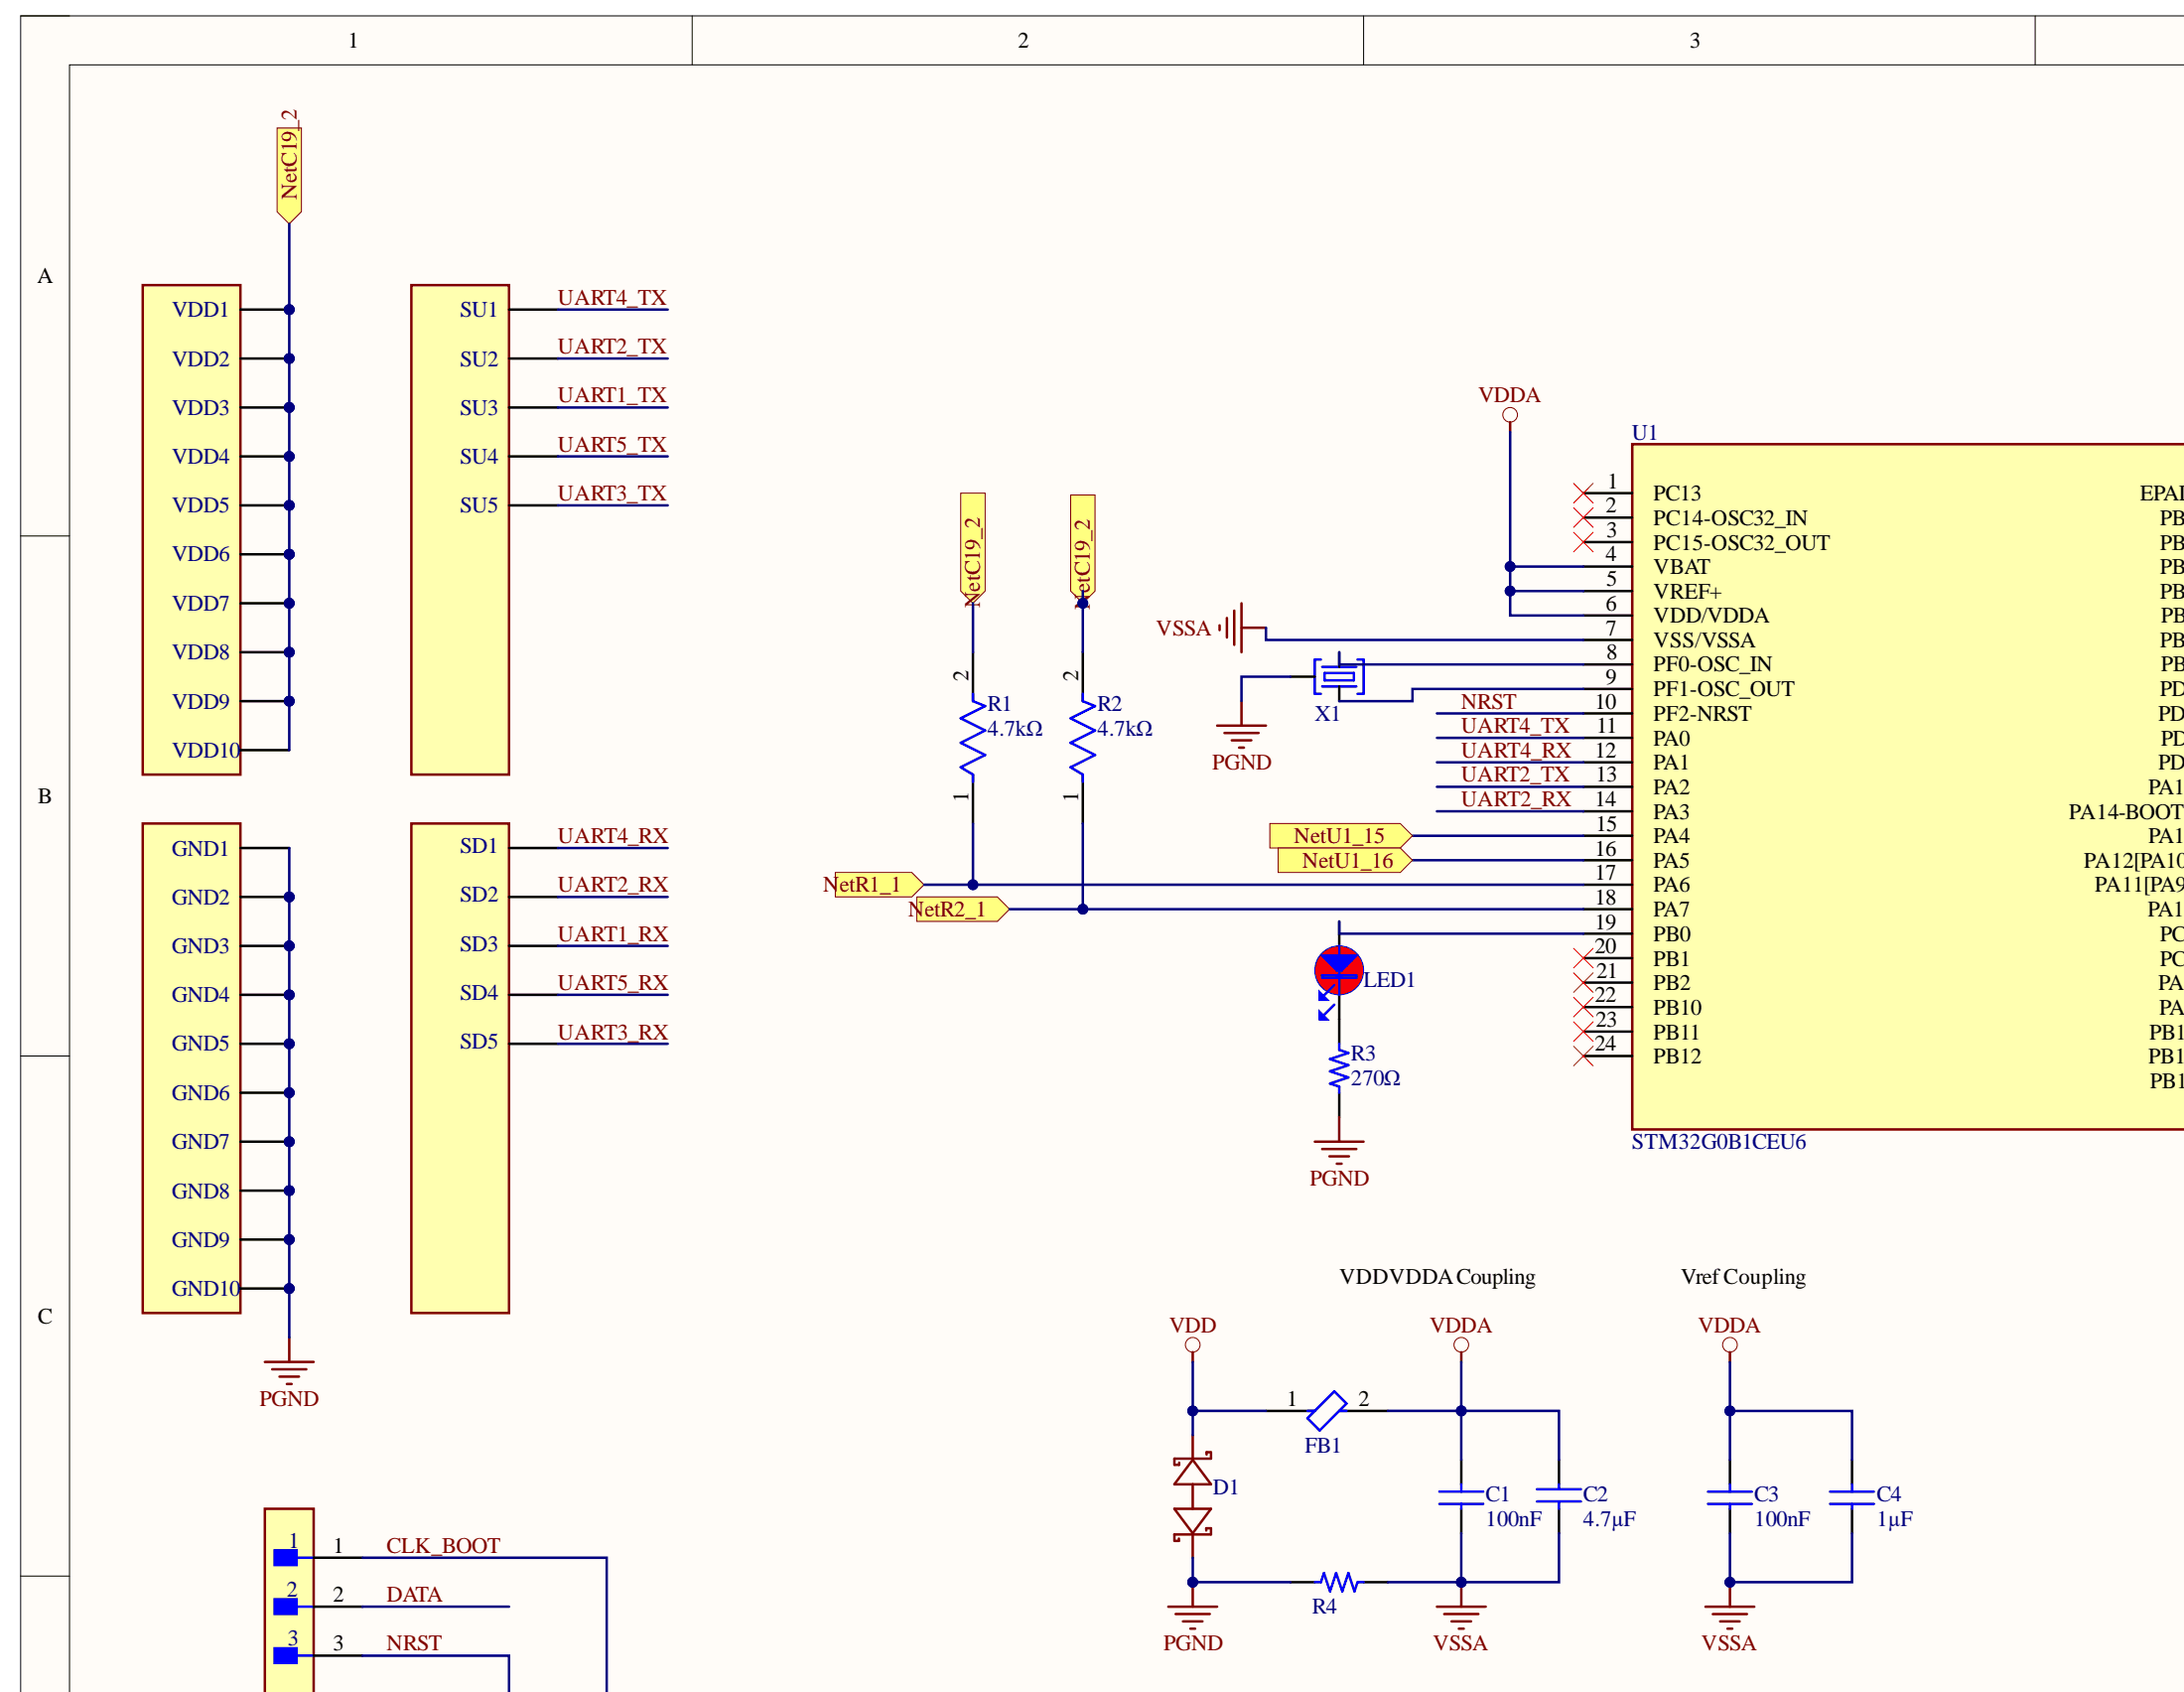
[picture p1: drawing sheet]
<svg xmlns="http://www.w3.org/2000/svg" width="223mm" height="173mm" viewBox="0 0 223 173" stroke-linecap="round" stroke-linejoin="round" font-family="sans-serif">
<path d="M2.1 1.6h221.3v171.3h-221.3z" fill-rule="evenodd" fill="#fffcf8"/>
<path d="M223.4 1.6h-221.3v171.3" fill="none" stroke="#000" stroke-width=".1"/>
<path d="M7.1 6.6h216.3v166.3h-216.3z" fill-rule="evenodd" fill="#fffcf8"/>
<path d="M2.1 1.6h5M70.8 1.6v5M139.4 1.6v5M208.1 1.6v5M223.4 6.6h-216.3v166.3M2.1 54.8h5M2.1 107.9h5M2.1 161h5" fill="none" stroke="#000" stroke-width=".1"/>
<path d="M14.6 84.1h10v50h-10z" fill-rule="evenodd" fill="#ffffb0"/>
<path d="M14.6 84.1h10v50h-10z" fill="none" stroke="#800000" stroke-width=".25"/>
<path d="M42.1 84.1h9.9v50h-9.9z" fill-rule="evenodd" fill="#ffffb0"/>
<path d="M42.1 84.1h9.9v50h-9.9z" fill="none" stroke="#800000" stroke-width=".25"/>
<path d="M42.1 29.1h9.9v50h-9.9z" fill-rule="evenodd" fill="#ffffb0"/>
<path d="M42.1 29.1h9.9v50h-9.9z" fill="none" stroke="#800000" stroke-width=".25"/>
<path d="M14.6 29.1h10v50h-10z" fill-rule="evenodd" fill="#ffffb0"/>
<path d="M14.6 29.1h10v50h-10z" fill="none" stroke="#800000" stroke-width=".25"/>
<circle cx="29.6" cy="31.6" r=".5" fill="#000080"/>
<circle cx="29.6" cy="31.6" r=".5" fill="none" stroke="#000080" stroke-width=".1"/>
<path d="M24.6 31.6h5" fill="none" stroke="#000" stroke-width=".25"/>
<circle cx="29.6" cy="31.6" r=".5" fill="#000080"/>
<circle cx="29.6" cy="31.6" r=".5" fill="none" stroke="#000080" stroke-width=".1"/>
<circle cx="29.6" cy="36.6" r=".5" fill="#000080"/>
<circle cx="29.6" cy="36.6" r=".5" fill="none" stroke="#000080" stroke-width=".1"/>
<path d="M24.6 36.6h5" fill="none" stroke="#000" stroke-width=".25"/>
<circle cx="29.6" cy="36.6" r=".5" fill="#000080"/>
<circle cx="29.6" cy="36.6" r=".5" fill="none" stroke="#000080" stroke-width=".1"/>
<circle cx="29.6" cy="41.6" r=".5" fill="#000080"/>
<circle cx="29.6" cy="41.6" r=".5" fill="none" stroke="#000080" stroke-width=".1"/>
<path d="M24.6 41.6h5" fill="none" stroke="#000" stroke-width=".25"/>
<circle cx="29.6" cy="41.6" r=".5" fill="#000080"/>
<circle cx="29.6" cy="41.6" r=".5" fill="none" stroke="#000080" stroke-width=".1"/>
<circle cx="29.6" cy="46.6" r=".5" fill="#000080"/>
<circle cx="29.6" cy="46.6" r=".5" fill="none" stroke="#000080" stroke-width=".1"/>
<path d="M24.6 46.6h5" fill="none" stroke="#000" stroke-width=".25"/>
<circle cx="29.6" cy="46.6" r=".5" fill="#000080"/>
<circle cx="29.6" cy="46.6" r=".5" fill="none" stroke="#000080" stroke-width=".1"/>
<circle cx="29.6" cy="51.6" r=".5" fill="#000080"/>
<circle cx="29.6" cy="51.6" r=".5" fill="none" stroke="#000080" stroke-width=".1"/>
<path d="M24.6 51.6h5" fill="none" stroke="#000" stroke-width=".25"/>
<circle cx="29.6" cy="51.6" r=".5" fill="#000080"/>
<circle cx="29.6" cy="51.6" r=".5" fill="none" stroke="#000080" stroke-width=".1"/>
<circle cx="29.6" cy="56.6" r=".5" fill="#000080"/>
<circle cx="29.6" cy="56.6" r=".5" fill="none" stroke="#000080" stroke-width=".1"/>
<path d="M24.6 56.6h5" fill="none" stroke="#000" stroke-width=".25"/>
<circle cx="29.6" cy="56.6" r=".5" fill="#000080"/>
<circle cx="29.6" cy="56.6" r=".5" fill="none" stroke="#000080" stroke-width=".1"/>
<path d="M24.6 86.6h5" fill="none" stroke="#000" stroke-width=".25"/>
<circle cx="29.6" cy="91.6" r=".5" fill="#000080"/>
<circle cx="29.6" cy="91.6" r=".5" fill="none" stroke="#000080" stroke-width=".1"/>
<path d="M24.6 91.6h5" fill="none" stroke="#000" stroke-width=".25"/>
<circle cx="29.6" cy="91.6" r=".5" fill="#000080"/>
<circle cx="29.6" cy="91.6" r=".5" fill="none" stroke="#000080" stroke-width=".1"/>
<circle cx="29.6" cy="96.6" r=".5" fill="#000080"/>
<circle cx="29.6" cy="96.6" r=".5" fill="none" stroke="#000080" stroke-width=".1"/>
<path d="M24.6 96.6h5" fill="none" stroke="#000" stroke-width=".25"/>
<circle cx="29.6" cy="96.6" r=".5" fill="#000080"/>
<circle cx="29.6" cy="96.6" r=".5" fill="none" stroke="#000080" stroke-width=".1"/>
<circle cx="29.6" cy="101.6" r=".5" fill="#000080"/>
<circle cx="29.6" cy="101.6" r=".5" fill="none" stroke="#000080" stroke-width=".1"/>
<path d="M24.6 101.6h5" fill="none" stroke="#000" stroke-width=".25"/>
<circle cx="29.6" cy="101.6" r=".5" fill="#000080"/>
<circle cx="29.6" cy="101.6" r=".5" fill="none" stroke="#000080" stroke-width=".1"/>
<circle cx="29.6" cy="106.6" r=".5" fill="#000080"/>
<circle cx="29.6" cy="106.6" r=".5" fill="none" stroke="#000080" stroke-width=".1"/>
<path d="M24.6 106.6h5" fill="none" stroke="#000" stroke-width=".25"/>
<circle cx="29.6" cy="106.6" r=".5" fill="#000080"/>
<circle cx="29.6" cy="106.6" r=".5" fill="none" stroke="#000080" stroke-width=".1"/>
<circle cx="29.6" cy="111.6" r=".5" fill="#000080"/>
<circle cx="29.6" cy="111.6" r=".5" fill="none" stroke="#000080" stroke-width=".1"/>
<path d="M24.6 111.6h5" fill="none" stroke="#000" stroke-width=".25"/>
<circle cx="29.6" cy="111.6" r=".5" fill="#000080"/>
<circle cx="29.6" cy="111.6" r=".5" fill="none" stroke="#000080" stroke-width=".1"/>
<path d="M52 31.6h5M52 36.6h5M52 41.6h5M52 46.6h5M52 51.6h5M52 86.6h5M52 91.6h5M52 96.6h5M52 101.6h5M52 106.6h5" fill="none" stroke="#000" stroke-width=".25"/>
<path d="M27.1 139.1h5M27.8 139.9h3.5M29.6 136.6v2.5M28.6 140.6h2M29.3 141.4h.5" fill="none" stroke="#800000" stroke-width=".25"/>
<path d="M166.9 45.4h56.5v70h-56.5z" fill-rule="evenodd" fill="#ffffb0"/>
<path d="M223.4 45.4h-56.5v70h56.5" fill="none" stroke="#800000" stroke-width=".25"/>
<g fill="none" stroke="#000" stroke-width=".25">
<path d="M161.9 50.4h5M161.9 52.9h5M161.9 55.4h5M161.9 57.9h5M161.9 75.4h5M161.9 77.9h5M161.9 67.9h5M161.9 70.4h5M161.9 72.9h5M161.9 62.9h5M161.9 60.4h5M161.9 65.4h5"/>
<path d="M161.9 80.4h5M161.9 82.9h5M161.9 85.4h5M161.9 87.9h5M161.9 90.4h5M161.9 92.9h5M161.9 95.4h5M161.9 97.9h5M161.9 100.4h5M161.9 102.9h5M161.9 105.4h5M161.9 107.9h5"/>
</g>
<path d="M27.1 154.1h5v18.8h-5z" fill-rule="evenodd" fill="#ffffb0"/>
<path d="M27.1 172.9v-18.8h5v18.8" fill="none" stroke="#800000" stroke-width=".25"/>
<path d="M28.1 158.4h2.2v1.5h-2.2z" fill-rule="evenodd" fill="#00f"/>
<path d="M28.1 158.4h2.2v1.5h-2.2zM30.3 159.1h1.8" fill="none" stroke="#00f" stroke-width=".25"/>
<path d="M28.1 163.4h2.2v1.5h-2.2z" fill-rule="evenodd" fill="#00f"/>
<path d="M28.1 163.4h2.2v1.5h-2.2zM30.3 164.1h1.8" fill="none" stroke="#00f" stroke-width=".25"/>
<path d="M28.1 168.4h2.2v1.5h-2.2z" fill-rule="evenodd" fill="#00f"/>
<path d="M135.1 67.4h-.7v3.5h.7M135.2 70.1h3.5M135.2 68.1h3.5M135.4 68.8h3v.7h-3zM138.8 67.4h.6v3.5h-.6M28.1 168.4h2.2v1.5h-2.2zM30.3 169.1h1.8" fill="none" stroke="#00f" stroke-width=".25"/>
<path d="M131.9 69.1h2.5M136.9 66.6v1.5M136.9 70.1v1.5M32.1 159.1h5M32.1 164.1h5M32.1 169.1h5" fill="none" stroke="#000" stroke-width=".25"/>
<circle cx="154.4" cy="42.4" r=".75" fill="none" stroke="#800000" stroke-width=".1"/>
<path d="M154.4 43.1v1M124.7 63.9v.5M125.4 63.1v2M126.2 62.4v3.5M126.9 61.6v5M126.9 64.1h2.5" fill="none" stroke="#800000" stroke-width=".25"/>
<circle cx="136.9" cy="99.1" r="2.5" fill="#f00"/>
<circle cx="136.9" cy="99.1" r="2.5" fill="none" stroke="#00f" stroke-width=".1"/>
<path d="M136.4 100.6l-1 1M136.4 102.6l-1 1" fill="none" stroke="#00f" stroke-width=".25"/>
<path d="M134.9 101.4l.8 .7h-.8z" fill="#00f"/>
<path d="M134.9 101.4l.8 .7h-.8z" fill="none" stroke="#00f" stroke-width=".25"/>
<path d="M134.9 103.4l.8 .7h-.8z" fill="#00f"/>
<g fill="none" stroke="#00f" stroke-width=".25">
<path d="M135.2 99.6h3.5v.3h-3.5zM135.4 97.9h3M135.7 97.6v.5h2.5v-.5M135.9 97.6v.8h2v-.8M136.2 97.6v1h1.5v-1M136.4 97.6v1.3h1v-1.3M136.7 97.6v1.5M136.7 99.6v.3M136.7 99.1l-1.5-1.5h3.5l-1.5 1.5M136.7 99.1h.5M136.9 96.6v5M137.2 97.6v1.5"/>
<path d="M137.2 99.6v.3M134.9 103.4l.8 .7h-.8zM136.9 106.6v.7l1 .3-1.9 .6 1.9 .6-1.9 .7 1.9 .6-1.9 .6 .9 .3v.6M133.7 144.1h.7M136.4 142.1l1.3 1.3-2.8 2.7-1.2-1.2zM136.9 144.1h.8"/>
</g>
<path d="M136.9 94.1v2.5M136.9 101.6v5M136.9 111.6v2.5M129.4 144.1h5M136.9 144.1h5M159.4 149.1v2.5M159.4 154.1v2.5" fill="none" stroke="#000" stroke-width=".25"/>
<g fill="none" stroke="#800000" stroke-width=".25">
<path d="M134.4 116.6h5M135.2 117.4h3.5M135.9 118.1h2M136.7 118.9h.5M136.9 114.1v2.5M122 138.1v1M120.1 154.1h3.7l-1.8 2.5zM120.5 157.2v.2h-.4M122 146.6v2.5M122 151.6v2.5M122 156.6v2.5M122 149.1l1.8 2.5h-3.7z"/>
<path d="M123.8 148.4v.6h-3.7v.6l.5 .1v-.3M123.8 156.1v.7h-3.7v.6M123.8 148.4h-.4v.2M123.8 156.1h-.5v.3M119.5 164.1h5M120.2 164.9h3.5M121 165.6h2M121.7 166.4h.5M122 161.6v2.5"/>
</g>
<path d="M157.2 153.4h4.4M157.2 152.1h4.4M159.4 151.6v.5M159.4 153.4v.7" fill="none" stroke="#000bff" stroke-width=".25"/>
<circle cx="122" cy="137.4" r=".75" fill="none" stroke="#800000" stroke-width=".1"/>
<circle cx="122" cy="161.6" r=".5" fill="#000080"/>
<circle cx="122" cy="161.6" r=".5" fill="none" stroke="#000080" stroke-width=".1"/>
<path d="M149.4 149.1v2.5M149.4 154.1v2.5M176.9 149.1v2.5M176.9 154.1v2.6M189.4 149.1v2.5M189.4 154.1v2.6M131.9 161.6h2.5M139.4 161.6h2.5" fill="none" stroke="#000" stroke-width=".25"/>
<path d="M134.4 161.6h.7l.3-.9 .6 1.9 .6-1.9 .6 1.9 .7-1.9 .6 1.9 .3-1h.6" fill="none" stroke="#00f" stroke-width=".25"/>
<path d="M147.2 152.4h4.5M147.2 153.6h4.5M149.4 151.6v.8M149.4 153.6v.5M174.6 152.4h4.5M174.6 153.6h4.5M176.9 151.6v.8M176.9 153.6v.5M187.1 152.4h4.5M187.1 153.6h4.5M189.4 151.6v.8M189.4 153.6v.5" fill="none" stroke="#000bff" stroke-width=".25"/>
<g fill="none" stroke="#800000" stroke-width=".1">
<circle cx="149.4" cy="137.4" r=".75"/>
<circle cx="176.9" cy="137.4" r=".75"/>
</g>
<path d="M149.4 138.1v1M176.9 138.1v1M146.9 164.1h5M147.7 164.9h3.5M148.4 165.6h2M149.2 166.4h.5M149.4 161.6v2.5" fill="none" stroke="#800000" stroke-width=".25"/>
<circle cx="149.4" cy="161.6" r=".5" fill="#000080"/>
<circle cx="149.4" cy="161.6" r=".5" fill="none" stroke="#000080" stroke-width=".1"/>
<path d="M174.4 164.2h5M175.1 164.9h3.5M175.9 165.7h2M176.6 166.4h.5M176.9 161.6v2.6" fill="none" stroke="#800000" stroke-width=".25"/>
<circle cx="176.9" cy="161.6" r=".5" fill="#000080"/>
<circle cx="176.9" cy="161.6" r=".5" fill="none" stroke="#000080" stroke-width=".1"/>
<path d="M124.5 74.1h4.9M125.2 74.9h3.5M125.9 75.6h2M126.7 76.4h.5M126.9 71.6v2.5" fill="none" stroke="#800000" stroke-width=".25"/>
<circle cx="29.6" cy="116.6" r=".5" fill="#000080"/>
<circle cx="29.6" cy="116.6" r=".5" fill="none" stroke="#000080" stroke-width=".1"/>
<path d="M24.6 116.6h5" fill="none" stroke="#000" stroke-width=".25"/>
<circle cx="29.6" cy="116.6" r=".5" fill="#000080"/>
<circle cx="29.6" cy="116.6" r=".5" fill="none" stroke="#000080" stroke-width=".1"/>
<circle cx="29.6" cy="121.6" r=".5" fill="#000080"/>
<circle cx="29.6" cy="121.6" r=".5" fill="none" stroke="#000080" stroke-width=".1"/>
<path d="M24.6 121.6h5" fill="none" stroke="#000" stroke-width=".25"/>
<circle cx="29.6" cy="121.6" r=".5" fill="#000080"/>
<circle cx="29.6" cy="121.6" r=".5" fill="none" stroke="#000080" stroke-width=".1"/>
<circle cx="29.6" cy="126.6" r=".5" fill="#000080"/>
<circle cx="29.6" cy="126.6" r=".5" fill="none" stroke="#000080" stroke-width=".1"/>
<path d="M24.6 126.6h5" fill="none" stroke="#000" stroke-width=".25"/>
<circle cx="29.6" cy="126.6" r=".5" fill="#000080"/>
<circle cx="29.6" cy="126.6" r=".5" fill="none" stroke="#000080" stroke-width=".1"/>
<circle cx="29.6" cy="131.6" r=".5" fill="#000080"/>
<circle cx="29.6" cy="131.6" r=".5" fill="none" stroke="#000080" stroke-width=".1"/>
<path d="M24.6 131.6h5" fill="none" stroke="#000" stroke-width=".25"/>
<circle cx="29.6" cy="131.6" r=".5" fill="#000080"/>
<circle cx="29.6" cy="131.6" r=".5" fill="none" stroke="#000080" stroke-width=".1"/>
<circle cx="29.6" cy="61.6" r=".5" fill="#000080"/>
<circle cx="29.6" cy="61.6" r=".5" fill="none" stroke="#000080" stroke-width=".1"/>
<path d="M24.6 61.6h5" fill="none" stroke="#000" stroke-width=".25"/>
<circle cx="29.6" cy="61.6" r=".5" fill="#000080"/>
<circle cx="29.6" cy="61.6" r=".5" fill="none" stroke="#000080" stroke-width=".1"/>
<circle cx="29.6" cy="66.6" r=".5" fill="#000080"/>
<circle cx="29.6" cy="66.6" r=".5" fill="none" stroke="#000080" stroke-width=".1"/>
<path d="M24.6 66.6h5" fill="none" stroke="#000" stroke-width=".25"/>
<circle cx="29.6" cy="66.6" r=".5" fill="#000080"/>
<circle cx="29.6" cy="66.6" r=".5" fill="none" stroke="#000080" stroke-width=".1"/>
<circle cx="29.6" cy="71.6" r=".5" fill="#000080"/>
<circle cx="29.6" cy="71.6" r=".5" fill="none" stroke="#000080" stroke-width=".1"/>
<path d="M24.6 71.6h5" fill="none" stroke="#000" stroke-width=".25"/>
<circle cx="29.6" cy="71.6" r=".5" fill="#000080"/>
<circle cx="29.6" cy="71.6" r=".5" fill="none" stroke="#000080" stroke-width=".1"/>
<path d="M24.6 76.6h5" fill="none" stroke="#000" stroke-width=".25"/>
<path d="M28.3 13.1h2.5v8.5l-1.2 1.3-1.3-1.3z" fill-rule="evenodd" fill="#ffff80"/>
<path d="M28.3 13.1h2.5v8.5l-1.2 1.3-1.3-1.3z" fill="none" stroke="#800000" stroke-width=".1"/>
<path d="M93.7 91.6h8.3l1.2 1.3-1.2 1.2h-8.3z" fill-rule="evenodd" fill="#ffff80"/>
<path d="M93.7 91.6h8.3l1.2 1.3-1.2 1.2h-8.3z" fill="none" stroke="#800000" stroke-width=".1"/>
<path d="M85.4 89.1h7.8l1.3 1.3-1.3 1.2h-7.8z" fill-rule="evenodd" fill="#ffff80"/>
<path d="M85.4 89.1h7.8l1.3 1.3-1.3 1.2h-7.8z" fill="none" stroke="#800000" stroke-width=".1"/>
<path d="M99.5 66.6v5M99.5 79.1v5M110.7 66.6v5M110.7 79.1v5" fill="none" stroke="#000" stroke-width=".25"/>
<path d="M99.5 70.9v.7l1.2 .5-2.5 1.3 2.5 1.2-2.5 1.3 2.5 1.2-2.5 1.3 1.3 .7v.8M110.7 70.9v.7l1.3 .5-2.5 1.3 2.5 1.2-2.5 1.3 2.5 1.2-2.5 1.3 1.2 .7v.8" fill="none" stroke="#00f" stroke-width=".25"/>
<path d="M98.2 50.4h2.5v10l-1.2 1.2-1.3-1.2z" fill-rule="evenodd" fill="#ffff80"/>
<path d="M98.2 50.4h2.5v10l-1.2 1.2-1.3-1.2z" fill="none" stroke="#800000" stroke-width=".1"/>
<path d="M109.5 50.6h2.5v9.8l-1.3 1.2-1.2-1.2z" fill-rule="evenodd" fill="#ffff80"/>
<path d="M109.5 50.6h2.5v9.8l-1.3 1.2-1.2-1.2z" fill="none" stroke="#800000" stroke-width=".1"/>
<circle cx="110.7" cy="61.6" r=".5" fill="#000080"/>
<circle cx="110.7" cy="61.6" r=".5" fill="none" stroke="#000080" stroke-width=".1"/>
<path d="M29.6 22.9v33.7" fill="none" stroke="#000080" stroke-width=".25"/>
<circle cx="29.6" cy="56.6" r=".5" fill="#000080"/>
<circle cx="29.6" cy="56.6" r=".5" fill="none" stroke="#000080" stroke-width=".1"/>
<circle cx="29.6" cy="51.6" r=".5" fill="#000080"/>
<circle cx="29.6" cy="51.6" r=".5" fill="none" stroke="#000080" stroke-width=".1"/>
<circle cx="29.6" cy="46.6" r=".5" fill="#000080"/>
<circle cx="29.6" cy="46.6" r=".5" fill="none" stroke="#000080" stroke-width=".1"/>
<circle cx="29.6" cy="41.6" r=".5" fill="#000080"/>
<circle cx="29.6" cy="41.6" r=".5" fill="none" stroke="#000080" stroke-width=".1"/>
<circle cx="29.6" cy="36.6" r=".5" fill="#000080"/>
<circle cx="29.6" cy="36.6" r=".5" fill="none" stroke="#000080" stroke-width=".1"/>
<circle cx="29.6" cy="31.6" r=".5" fill="#000080"/>
<circle cx="29.6" cy="31.6" r=".5" fill="none" stroke="#000080" stroke-width=".1"/>
<path d="M29.6 86.6v50" fill="none" stroke="#000080" stroke-width=".25"/>
<circle cx="29.6" cy="91.6" r=".5" fill="#000080"/>
<circle cx="29.6" cy="91.6" r=".5" fill="none" stroke="#000080" stroke-width=".1"/>
<circle cx="29.6" cy="96.6" r=".5" fill="#000080"/>
<circle cx="29.6" cy="96.6" r=".5" fill="none" stroke="#000080" stroke-width=".1"/>
<circle cx="29.6" cy="101.6" r=".5" fill="#000080"/>
<circle cx="29.6" cy="101.6" r=".5" fill="none" stroke="#000080" stroke-width=".1"/>
<circle cx="29.6" cy="106.6" r=".5" fill="#000080"/>
<circle cx="29.6" cy="106.6" r=".5" fill="none" stroke="#000080" stroke-width=".1"/>
<circle cx="29.6" cy="111.6" r=".5" fill="#000080"/>
<circle cx="29.6" cy="111.6" r=".5" fill="none" stroke="#000080" stroke-width=".1"/>
<circle cx="29.6" cy="116.6" r=".5" fill="#000080"/>
<circle cx="29.6" cy="116.6" r=".5" fill="none" stroke="#000080" stroke-width=".1"/>
<circle cx="29.6" cy="121.6" r=".5" fill="#000080"/>
<circle cx="29.6" cy="121.6" r=".5" fill="none" stroke="#000080" stroke-width=".1"/>
<circle cx="29.6" cy="126.6" r=".5" fill="#000080"/>
<circle cx="29.6" cy="126.6" r=".5" fill="none" stroke="#000080" stroke-width=".1"/>
<circle cx="29.6" cy="131.6" r=".5" fill="#000080"/>
<circle cx="29.6" cy="131.6" r=".5" fill="none" stroke="#000080" stroke-width=".1"/>
<g fill="none" stroke="#000080" stroke-width=".25">
<path d="M57 31.6h11.3M57 36.6h11.3M57 41.6h11.3M57 46.6h11.3M57 51.6h11.3M154.4 44.1v18.8h7.5M146.9 72.9h15M57 86.6h11.3M57 91.6h11.3M57 96.6h11.3M57 101.6h11.3M57 106.6h11.3"/>
<path d="M37.1 164.1h14.9"/>
</g>
<circle cx="154.4" cy="60.4" r=".5" fill="#000080"/>
<circle cx="154.4" cy="60.4" r=".5" fill="none" stroke="#000080" stroke-width=".1"/>
<circle cx="154.4" cy="57.9" r=".5" fill="#000080"/>
<circle cx="154.4" cy="57.9" r=".5" fill="none" stroke="#000080" stroke-width=".1"/>
<path d="M129.4 64.1v1.3h32.5M136.9 66.6v1.3h25M146.9 75.4h15M146.9 77.9h15M161.9 70.4h-17.5v1.2h-7.5M136.9 94.1v1.3h25M146.9 80.4h15M146.9 82.9h15M37.1 159.1h24.9v13.8M149.4 156.6v5h10v-5M37.1 169.2h14.9v3.7" fill="none" stroke="#000080" stroke-width=".25"/>
<circle cx="149.4" cy="161.6" r=".5" fill="#000080"/>
<circle cx="149.4" cy="161.6" r=".5" fill="none" stroke="#000080" stroke-width=".1"/>
<path d="M141.9 144.1h17.5v5" fill="none" stroke="#000080" stroke-width=".25"/>
<circle cx="149.4" cy="144.1" r=".5" fill="#000080"/>
<circle cx="149.4" cy="144.1" r=".5" fill="none" stroke="#000080" stroke-width=".1"/>
<path d="M149.4 144.1v5" fill="none" stroke="#000080" stroke-width=".25"/>
<circle cx="149.4" cy="144.1" r=".5" fill="#000080"/>
<circle cx="149.4" cy="144.1" r=".5" fill="none" stroke="#000080" stroke-width=".1"/>
<path d="M122 139.1v5h7.4" fill="none" stroke="#000080" stroke-width=".25"/>
<circle cx="122" cy="144.1" r=".5" fill="#000080"/>
<circle cx="122" cy="144.1" r=".5" fill="none" stroke="#000080" stroke-width=".1"/>
<path d="M122 144.1v2.5" fill="none" stroke="#000080" stroke-width=".25"/>
<circle cx="122" cy="144.1" r=".5" fill="#000080"/>
<circle cx="122" cy="144.1" r=".5" fill="none" stroke="#000080" stroke-width=".1"/>
<path d="M141.9 161.6h7.5" fill="none" stroke="#000080" stroke-width=".25"/>
<circle cx="149.4" cy="161.6" r=".5" fill="#000080"/>
<circle cx="149.4" cy="161.6" r=".5" fill="none" stroke="#000080" stroke-width=".1"/>
<path d="M122 161.6h9.9" fill="none" stroke="#000080" stroke-width=".25"/>
<circle cx="122" cy="161.6" r=".5" fill="#000080"/>
<circle cx="122" cy="161.6" r=".5" fill="none" stroke="#000080" stroke-width=".1"/>
<path d="M122 159.1v2.5" fill="none" stroke="#000080" stroke-width=".25"/>
<circle cx="122" cy="161.6" r=".5" fill="#000080"/>
<circle cx="122" cy="161.6" r=".5" fill="none" stroke="#000080" stroke-width=".1"/>
<path d="M176.9 149.1v-5h12.5v5" fill="none" stroke="#000080" stroke-width=".25"/>
<circle cx="176.9" cy="144.1" r=".5" fill="#000080"/>
<circle cx="176.9" cy="144.1" r=".5" fill="none" stroke="#000080" stroke-width=".1"/>
<path d="M176.9 156.7v4.9h12.5v-4.9" fill="none" stroke="#000080" stroke-width=".25"/>
<circle cx="176.9" cy="161.6" r=".5" fill="#000080"/>
<circle cx="176.9" cy="161.6" r=".5" fill="none" stroke="#000080" stroke-width=".1"/>
<path d="M176.9 139.1v5" fill="none" stroke="#000080" stroke-width=".25"/>
<circle cx="176.9" cy="144.1" r=".5" fill="#000080"/>
<circle cx="176.9" cy="144.1" r=".5" fill="none" stroke="#000080" stroke-width=".1"/>
<path d="M149.4 139.1v5" fill="none" stroke="#000080" stroke-width=".25"/>
<circle cx="149.4" cy="144.1" r=".5" fill="#000080"/>
<circle cx="149.4" cy="144.1" r=".5" fill="none" stroke="#000080" stroke-width=".1"/>
<path d="M29.6 56.6v20M131.9 69.1h-5v2.5" fill="none" stroke="#000080" stroke-width=".25"/>
<circle cx="29.6" cy="71.6" r=".5" fill="#000080"/>
<circle cx="29.6" cy="71.6" r=".5" fill="none" stroke="#000080" stroke-width=".1"/>
<circle cx="29.6" cy="66.6" r=".5" fill="#000080"/>
<circle cx="29.6" cy="66.6" r=".5" fill="none" stroke="#000080" stroke-width=".1"/>
<circle cx="29.6" cy="61.6" r=".5" fill="#000080"/>
<circle cx="29.6" cy="61.6" r=".5" fill="none" stroke="#000080" stroke-width=".1"/>
<circle cx="29.6" cy="56.6" r=".5" fill="#000080"/>
<circle cx="29.6" cy="56.6" r=".5" fill="none" stroke="#000080" stroke-width=".1"/>
<path d="M154.4 60.4h7.5" fill="none" stroke="#000080" stroke-width=".25"/>
<circle cx="154.4" cy="60.4" r=".5" fill="#000080"/>
<circle cx="154.4" cy="60.4" r=".5" fill="none" stroke="#000080" stroke-width=".1"/>
<path d="M154.4 57.9h7.5" fill="none" stroke="#000080" stroke-width=".25"/>
<circle cx="154.4" cy="57.9" r=".5" fill="#000080"/>
<circle cx="154.4" cy="57.9" r=".5" fill="none" stroke="#000080" stroke-width=".1"/>
<path d="M99.5 84.1v6.3M144.4 85.4h17.5" fill="none" stroke="#000080" stroke-width=".25"/>
<circle cx="99.5" cy="90.4" r=".5" fill="#000080"/>
<circle cx="99.5" cy="90.4" r=".5" fill="none" stroke="#000080" stroke-width=".1"/>
<path d="M94.5 90.4h67.4" fill="none" stroke="#000080" stroke-width=".25"/>
<circle cx="99.5" cy="90.4" r=".5" fill="#000080"/>
<circle cx="99.5" cy="90.4" r=".5" fill="none" stroke="#000080" stroke-width=".1"/>
<path d="M110.7 60.4v6.2" fill="none" stroke="#000080" stroke-width=".25"/>
<circle cx="110.7" cy="61.6" r=".5" fill="#000080"/>
<circle cx="110.7" cy="61.6" r=".5" fill="none" stroke="#000080" stroke-width=".1"/>
<path d="M99.5 61.6v5M103.2 92.9h58.7" fill="none" stroke="#000080" stroke-width=".25"/>
<circle cx="110.7" cy="92.9" r=".5" fill="#000080"/>
<circle cx="110.7" cy="92.9" r=".5" fill="none" stroke="#000080" stroke-width=".1"/>
<path d="M110.7 84.1v8.8" fill="none" stroke="#000080" stroke-width=".25"/>
<circle cx="110.7" cy="92.9" r=".5" fill="#000080"/>
<circle cx="110.7" cy="92.9" r=".5" fill="none" stroke="#000080" stroke-width=".1"/>
<path d="M144.4 87.9h17.5" fill="none" stroke="#000080" stroke-width=".25"/>
<path d="M129.8 84.1h13.4l1.2 1.3-1.2 1.2h-13.4z" fill-rule="evenodd" fill="#ffff80"/>
<path d="M129.8 84.1h13.4l1.2 1.3-1.2 1.2h-13.4z" fill="none" stroke="#800000" stroke-width=".1"/>
<path d="M130.7 86.6h12.5l1.2 1.3-1.2 1.2h-12.5z" fill-rule="evenodd" fill="#ffff80"/>
<path d="M130.7 86.6h12.5l1.2 1.3-1.2 1.2h-12.5z" fill="none" stroke="#800000" stroke-width=".1"/>
<g fill="none" stroke="#f00" stroke-width=".1">
<path d="M160.9 49.4l2 2M160.9 51.9l2 2M160.9 54.4l2 2M162.9 49.4l-2 2M162.9 51.9l-2 2M162.9 54.4l-2 2M160.9 96.9l2 2M160.9 99.4l2 2M162.9 96.9l-2 2M162.9 99.4l-2 2M160.9 101.9l2 2M160.9 106.9l2 2"/>
<path d="M160.9 104.4l2 2M162.9 101.9l-2 2M162.9 106.9l-2 2M162.9 104.4l-2 2"/>
</g>
<g font-size="2.3">
<text x="35.6" y="4.9">1</text>
<text x="104.1" y="4.9">2</text>
<text x="172.8" y="4.9">3</text>
<text x="3.8" y="28.9">A</text>
<text x="164.2" y="52.4">2</text>
<text x="164.3" y="49.9">1</text>
<text x="169.1" y="51.1">PC13</text>
<text x="169.1" y="53.6">PC14-OSC32_IN</text>
<text x="218.8" y="51.1">EPAD</text>
<text x="220.9" y="53.6">PB</text>
<text x="164.2" y="57.4">4</text>
<text x="164.3" y="54.9">3</text>
<text x="164.3" y="59.9">5</text>
<text x="169.1" y="56.2">PC15-OSC32_OUT</text>
<text x="169.1" y="58.6">VBAT</text>
<text x="220.9" y="58.6">PB</text>
<text x="220.9" y="56.2">PB</text>
<text x="164.2" y="62.4">6</text>
<text x="164.2" y="64.9">7</text>
<text x="169.1" y="63.6">VDD/VDDA</text>
<text x="169.1" y="61.2">VREF+</text>
<text x="220.9" y="61.2">PB</text>
<text x="220.9" y="63.6">PB</text>
<text x="99" y="69.6" transform="rotate(-90 99 69.6)">2</text>
<text x="110.3" y="69.6" transform="rotate(-90 110.3 69.6)">2</text>
<text x="164.2" y="69.9">9</text>
<text x="164.3" y="67.3">8</text>
<text x="169.1" y="68.6">PF0-OSC_IN</text>
<text x="169.1" y="71.2">PF1-OSC_OUT</text>
<text x="169.1" y="66.2">VSS/VSSA</text>
<text x="220.9" y="66.2">PB</text>
<text x="220.9" y="71.2">PD</text>
<text x="220.9" y="68.6">PB</text>
<text x="163.1" y="77.4">12</text>
<text x="163.1" y="72.4">10</text>
<text x="163.2" y="74.9">11</text>
<text x="169.1" y="76.1">PA0</text>
<text x="169.1" y="73.6">PF2-NRST</text>
<text x="220.7" y="73.6">PD</text>
<text x="220.9" y="76.1">PD</text>
<text x="3.9" y="82.1">B</text>
<text x="99" y="82" transform="rotate(-90 99 82)">1</text>
<text x="110.3" y="82" transform="rotate(-90 110.3 82)">1</text>
<text x="163.1" y="82.4">14</text>
<text x="163.2" y="79.9">13</text>
<text x="169.1" y="78.6">PA1</text>
<text x="169.1" y="81.1">PA2</text>
<text x="169.1" y="83.7">PA3</text>
<text x="211.6" y="83.7">PA14-BOOT0</text>
<text x="219.7" y="81.1">PA1</text>
<text x="220.7" y="78.6">PD</text>
<text x="163.1" y="87.4">16</text>
<text x="163.1" y="89.9">17</text>
<text x="163.2" y="84.9">15</text>
<text x="169.1" y="86.1">PA4</text>
<text x="169.1" y="88.7">PA5</text>
<text x="213.1" y="88.7">PA12[PA10</text>
<text x="219.7" y="86.1">PA1</text>
<text x="163.1" y="92.4">18</text>
<text x="163.1" y="94.9">19</text>
<text x="169.1" y="91.1">PA6</text>
<text x="169.1" y="93.7">PA7</text>
<text x="214.2" y="91.1">PA11[PA9</text>
<text x="219.6" y="93.7">PA10</text>
<text x="163.1" y="97.4">20</text>
<text x="163.2" y="99.9">21</text>
<text x="169.1" y="96.1">PB0</text>
<text x="169.1" y="98.7">PB1</text>
<text x="169.1" y="101.1">PB2</text>
<text x="220.7" y="101.1">PA9</text>
<text x="220.9" y="96.1">PC</text>
<text x="220.9" y="98.7">PC</text>
<text x="163.1" y="102.4">22</text>
<text x="163.1" y="107.4">24</text>
<text x="163.2" y="104.9">23</text>
<text x="169.1" y="103.6">PB10</text>
<text x="169.1" y="106.2">PB11</text>
<text x="219.8" y="106.2">PB1</text>
<text x="220.8" y="103.6">PA</text>
<text x="169.1" y="108.6">PB12</text>
<text x="219.7" y="108.6">PB1</text>
<text x="219.8" y="111.2">PB1</text>
<text x="137" y="131.1">VDDVDDACoupling</text>
<text x="171.9" y="131.1">VrefCoupling</text>
<text x="3.9" y="135.2">C</text>
<text x="131.6" y="143.7">1</text>
<text x="138.9" y="143.7">2</text>
<text x="34" y="158.7">1</text>
<text x="34" y="163.6">2</text>
<text x="34" y="168.6">3</text>
</g>
<g font-size="2.3" fill="#800000">
<text x="30.3" y="20.4" transform="rotate(-90 30.3 20.4)">NetC19_2</text>
<text x="57" y="31.1">UART4_TX</text>
<text x="57" y="36.1">UART2_TX</text>
<text x="57" y="41.1">UART1_TX</text>
<text x="151.2" y="41.1">VDDA</text>
<text x="57" y="46.1">UART5_TX</text>
<text x="57" y="51.1">UART3_TX</text>
<text x="100.2" y="62.1" transform="rotate(-90 100.2 62.1)">NetC19_2</text>
<text x="111.4" y="62.3" transform="rotate(-90 111.4 62.3)">NetC19_2</text>
<text x="118.2" y="64.9">VSSA</text>
<text x="149.4" y="72.4">NRST</text>
<text x="149.4" y="74.9">UART4_TX</text>
<text x="149.4" y="77.4">UART4_RX</text>
<text x="123.9" y="78.6">PGND</text>
<text x="149.4" y="79.9">UART2_TX</text>
<text x="149.4" y="82.4">UART2_RX</text>
<text x="57" y="86.1">UART4_RX</text>
<text x="132.3" y="86.1">NetU1_15</text>
<text x="133.2" y="88.7">NetU1_16</text>
<text x="57" y="91.1">UART2_RX</text>
<text x="84.2" y="91.1">N</text>
<text x="85.8" y="91.1">etR1_1</text>
<text x="92.9" y="93.7">NetR2_1</text>
<text x="57" y="96.1">UART1_RX</text>
<text x="57" y="101.1">UART5_RX</text>
<text x="57" y="106.2">UART3_RX</text>
<text x="133.9" y="121.2">PGND</text>
<text x="119.6" y="136.1">VDD</text>
<text x="146.2" y="136.1">VDDA</text>
<text x="173.6" y="136.1">VDDA</text>
<text x="26.5" y="143.7">PGND</text>
<text x="39.5" y="158.7">CLK_BOOT</text>
<text x="39.5" y="163.6">DATA</text>
<text x="39.5" y="168.6">NRST</text>
<text x="119" y="168.6">PGND</text>
<text x="146.5" y="168.6">VSSA</text>
<text x="174" y="168.6">VSSA</text>
</g>
<g font-size="2.3" fill="#000080">
<text x="17.6" y="32.4">VDD1</text>
<text x="47.1" y="32.4">SU1</text>
<text x="17.6" y="37.4">VDD2</text>
<text x="47.1" y="37.4">SU2</text>
<text x="17.6" y="42.4">VDD3</text>
<text x="17.6" y="47.4">VDD4</text>
<text x="47.1" y="42.4">SU3</text>
<text x="47.1" y="47.4">SU4</text>
<text x="166.9" y="44.9">U1</text>
<text x="17.6" y="52.4">VDD5</text>
<text x="47.1" y="52.4">SU5</text>
<text x="17.6" y="57.4">VDD6</text>
<text x="17.6" y="62.4">VDD7</text>
<text x="17.6" y="67.3">VDD8</text>
<text x="17.6" y="72.4">VDD9</text>
<text x="17.6" y="77.4">VDD10</text>
<text x="101" y="72.7">R1</text>
<text x="101" y="75.1">4.7kΩ</text>
<text x="112.2" y="72.7">R2</text>
<text x="112.2" y="75.1">4.7kΩ</text>
<text x="134.4" y="73.6">X1</text>
<text x="17.6" y="87.4">GND1</text>
<text x="47.1" y="87.1">SD1</text>
<text x="17.6" y="92.4">GND2</text>
<text x="47.1" y="92.1">SD2</text>
<text x="17.6" y="97.4">GND3</text>
<text x="47.1" y="97.1">SD3</text>
<text x="139.4" y="100.9">LED1</text>
<text x="17.6" y="102.4">GND4</text>
<text x="17.6" y="107.4">GND5</text>
<text x="47.1" y="102.1">SD4</text>
<text x="47.1" y="107.1">SD5</text>
<text x="17.6" y="112.4">GND6</text>
<text x="138.1" y="110.9">270Ω</text>
<text x="138.1" y="108.4">R3</text>
<text x="17.6" y="117.4">GND7</text>
<text x="166.9" y="117.4">STM32G0B1CEU6</text>
<text x="17.6" y="122.4">GND8</text>
<text x="17.6" y="127.4">GND9</text>
<text x="17.6" y="132.4">GND10</text>
<text x="133.4" y="148.4">FB1</text>
<text x="124" y="152.6">D1</text>
<text x="151.9" y="155.9">100nF</text>
<text x="151.9" y="153.4">C1</text>
<text x="161.9" y="155.9">4.7µF</text>
<text x="161.9" y="153.4">C2</text>
<text x="179.4" y="155.9">100nF</text>
<text x="179.4" y="153.4">C3</text>
<text x="191.9" y="155.9">1µF</text>
<text x="191.9" y="153.4">C4</text>
<text x="29.5" y="158.1">1</text>
<text x="29.3" y="163.1">2</text>
<text x="134.2" y="164.8">R4</text>
<text x="29.4" y="168.1">3</text>
</g>
</svg>
